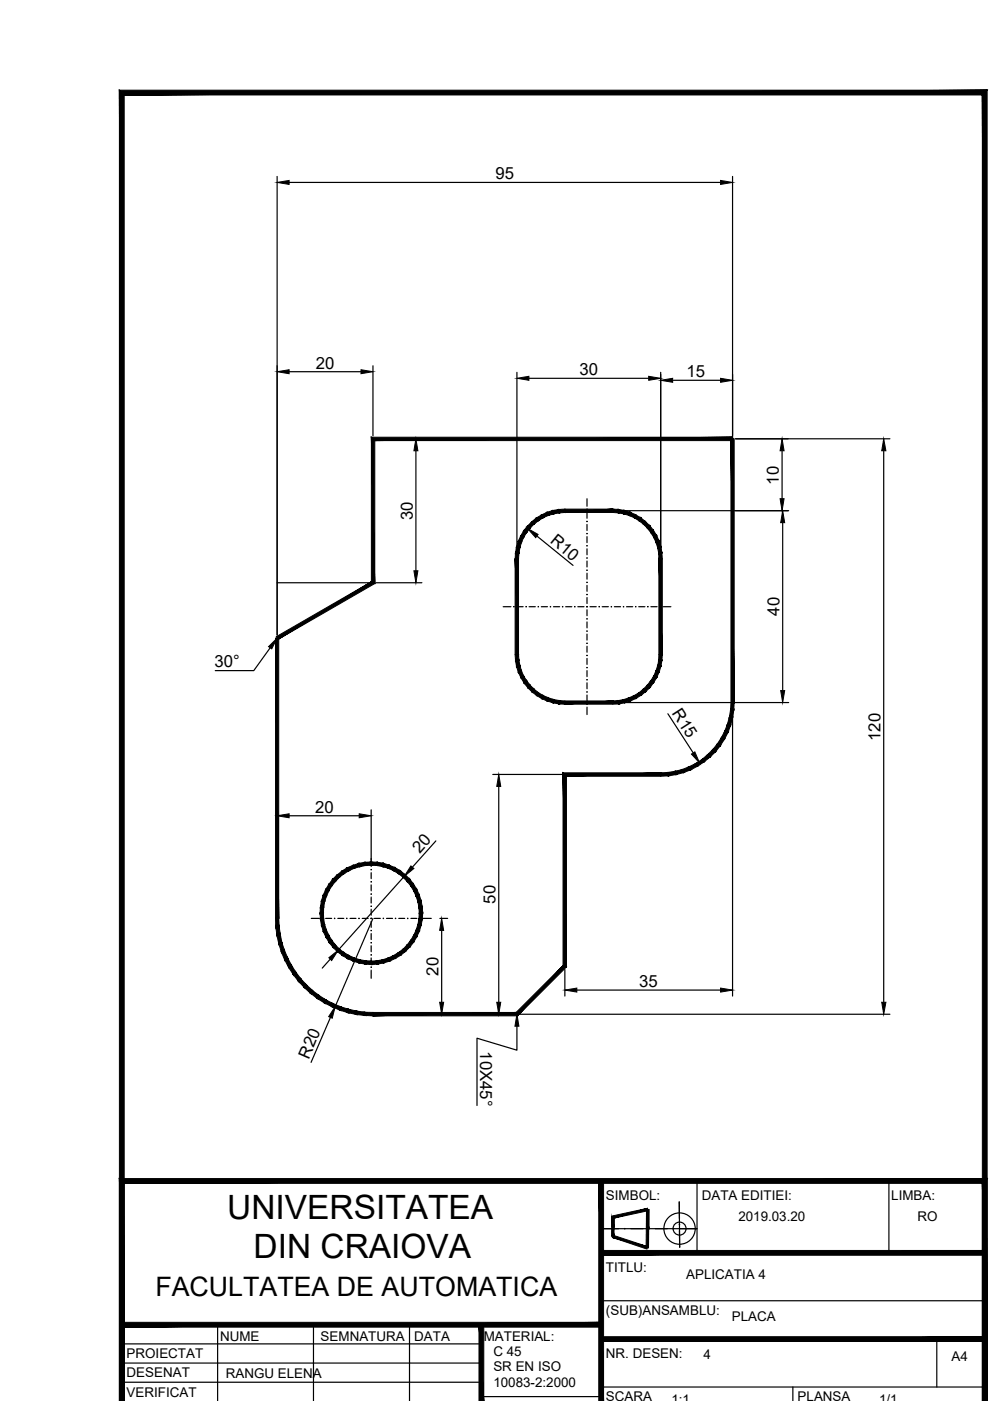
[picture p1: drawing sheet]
<svg xmlns="http://www.w3.org/2000/svg" width="210mm" height="297mm" viewBox="0 0 210 297" stroke-linecap="round" stroke-linejoin="round" font-family="sans-serif">
<!-- layer: 0 -->
<g fill="none" stroke="#000" stroke-width=".25">
<path d="M58.8 37.4v97.2M61.3 38.7h91.5M155.3 37.4v80.4M61.3 78.8h15.2M79.1 77.5v14.9M109.6 78.9v38.9M140.1 78.9v38.9M79.7 93h9.8M88.2 95.6v25.4M112.1 80.2h25.4M142.6 80.6h10.2M155.3 93h.1"/>
<path d="M156 93h32.7M165.8 95.6v10.1M187.4 95.6v116.9M113.8 113.7l7.7 6.2M124.5 105.7v1.6M124.5 108.6v1.3M124.5 111.2v1.3M124.5 113.8v1.2M124.5 116.4v1.2M124.5 118.9v1.3M130.6 108.3h36.6M165.9 110.8v35.6"/>
<path d="M57.3 137.4l-3.5 4.8h-8.2M58.8 123.6h20.3M79.7 123.6h9.8M106.7 128.6h1.6M109.6 128.6h1.3M112.2 128.6h1.3M114.8 128.6h1.3M117.3 128.6h1.4M119.9 128.6h1.3M122.5 128.6h1.3M124.5 121.5v1.3M124.5 124.1v1.3"/>
<path d="M124.5 126.7v1.3M124.5 129.3v1.2M124.5 131.9v1.2M124.5 134.4v1.3M124.5 137v1.3M124.5 139.6v1.3M125.1 128.6h1.3M127.7 128.6h1.3M130.3 128.6h1.3M132.8 128.6h1.4M135.4 128.6h1.3M138 128.6h1.3"/>
<path d="M140.6 128.6h1.6M124.5 142.2v1.3M124.5 144.8v1.2M124.5 147.3v1.3M124.5 149.9v1.6M130.6 149h36.6M141.6 151.3l5.4 8.3M155.3 149.6v61.6M58.8 171.7v10.7M61.3 173h14.9M78.7 171.7v12M92.4 178.3l-5 5.6"/>
<path d="M104.5 164.2h14.6M105.7 166.7v45.8M66 194.7h1.7M69 194.7h1.3M71.6 194.7h1.3M74.2 194.7h1.3M76.8 194.7h1.3M78.7 185v1.3M78.7 187.6v1.3M78.7 190.2v1.3M78.7 192.8v1.2M78.7 195.4v1.2"/>
<path d="M78.7 197.9v1.3M79.1 194.7l-8 18.7M79.4 194.7h1.2M79.4 183.1a10.5 10.5 0 0 1 7.3 3.6M82 194.7h1.2M84.5 194.7h1.3M85.7 185.8l-14 15.7M87.1 194.7h1.3M89.7 194.7h1.7M93.3 194.7h1.6M93.6 197.3v15.2M70 203.4l-1.7 1.9"/>
<path d="M70.1 215.7l-4.1 9.5M78.7 200.5v1.3M78.7 203.1v1.3M78.7 205.7v1.7M93.3 215h1.6M104.5 215h4.5M109.6 217.6v5.1l-8.5-2.6v14.3M110.2 215h78.5M119.8 205.5v5.7M122.3 209.9h30.5M127.5 250.4h.1M144 254.8l.1 9.6"/>
<path d="M147.8 250.4v15.2M188.5 250.4v15.2M127.5 275.8h81.3M127.5 260.5h20.3M25.8 293.1h76.3M25.8 289h76.3M25.8 284.9h76.3M46.1 280.9v16.1M66.5 280.9v16.1M86.8 280.9v16.1M102.1 296.1h25.4M127.5 294.1h81.3"/>
<path d="M168.1 294.1v2.9M198.6 283.9v10.2"/>
<circle cx="144.1" cy="260.5" r="3.3"/>
<circle cx="144.1" cy="260.5" r="1.38"/>
</g>
<g fill="#000" stroke="#000" stroke-width=".21">
<path d="M58.8 38.7l2.5-.4v.8zM152.8 38.3l2.5 .4-2.5 .4zM58.8 78.8l2.5-.4v.8zM76.5 78.4l2.6 .4-2.6 .4zM109.6 80.2l2.5-.4v.8zM137.5 79.8l2.6 .4-2.6 .4zM88.2 93l.4 2.6h-.8zM140.1 80.6l2.5-.4v.9zM152.8 80.2l2.5 .4-2.5 .5zM165.8 93l.4 2.6h-.8zM187.4 93l.4 2.6h-.9zM111.8 112l2.3 1.3-.5 .7z"/>
<path d="M124.4 110.5l.1 .1zM124.4 115.7h.1zM165.4 105.7h.8l-.4 2.6zM165.9 108.3l.5 2.5h-.9zM58.8 135.3l-1.2 2.3-.7-.5zM87.8 121h.8l-.4 2.6zM108.9 128.6h.2zM114 128.6h.2zM119.2 128.6h.2zM121.8 128.6h.2zM124.4 126.1h.1zM124.4 128.6h.1z"/>
<path d="M124.4 131.2h.1v.1zM124.5 133.7v.2zM137.3 128.6h.2zM139.9 128.6h.1zM124.4 141.5h.1zM124.4 149.3h.1v.1zM146.6 159.9l.7-.5 1 2.4zM165.5 146.4h.9l-.5 2.6zM58.8 173l2.5-.5v.9zM76.2 172.5l2.5 .5-2.5 .4zM105.7 164.2l.5 2.5h-.9zM70.9 194.7h.1z"/>
<path d="M76 194.7h.2zM83.9 194.6v.2zM87.1 183.6l.7 .5-2.1 1.7zM88.9 194.7h.2zM93.6 194.7l.5 2.6h-.9zM71.1 213.4l-.7 2.5-.7-.4zM69.7 203.1l2-1.6-1.4 2.2zM93.2 212.5h.9l-.5 2.5zM105.3 212.5h.9l-.5 2.5zM109.6 215l.4 2.6h-.8zM119.8 209.9l2.5-.4v.8zM152.8 209.5l2.5 .4-2.5 .4z"/>
<path d="M186.9 212.5h.9l-.4 2.5zM132.4 260.5h.1zM137.5 260.5h.2zM142.7 260.5h.2z"/>
<path d="M79.5 93.4h75.8v-.7zM78.7 92.7h76.6l-75.8 .7zM78.7 92.7l.8 31v-30.3zM78.7 92.7l.8 31-.8-.4zM58.9 135.6l20.6-11.9-.8-.4zM58.6 135l20.1-11.7-19.8 12.3z"/>
<path d="M155 93l.7 56v-56zM155 93l.7 56h-.7z"/>
<path d="M118.5 108l1.3-.1v.8zM118.5 108l.1 .7h1.2zM117.2 108.2l1.3-.2 .1 .7zM117.2 108.2l.2 .8 1.2-.3zM116 108.6l1.2-.4 .2 .8zM116 108.6l.2 .7 1.2-.3zM114.9 109.2l1.1-.6 .2 .7zM114.9 109.2l.3 .6 1-.5zM113.7 109.8l1.2-.6 .3 .6zM113.7 109.8l.5 .6 1-.6zM112.8 110.6l.9-.8 .5 .6zM112.8 110.6l.4 .5 1-.7zM112.8 110.6l.4 .5-1.3 .4zM111.9 111.5l.5 .5 .8-.9zM111.9 111.5l.5 .5-1.3 .5zM111.1 112.5l.6 .4 .7-.9zM111.1 112.5l.6 .4-1.3 .7zM110.4 113.6l.6 .3 .7-1zM110.4 113.6l.6 .3-1.1 .8zM109.9 114.7l.7 .3 .4-1.1zM109.9 114.7l.7 .3-1.1 .9zM109.5 115.9l.7 .2 .4-1.1zM109.5 115.9l.7 .2-.9 1.1zM110.2 116.1l-.9 1.1 .7 .1zM109.3 117.2l.7 .1-.8 1.2zM110 117.3l-.8 1.2h.7z"/>
<path d="M119.8 107.9v.8l10.1-.8zM119.8 108.7l10.1-.8v.8z"/>
<path d="M140.3 117.2l.1 1.3h-.7zM139.7 117.3v1.2l.6-1.3zM140.1 115.9l.2 1.3-.6 .1zM139.4 116.1l.3 1.2 .4-1.4zM139.7 114.7l.4 1.2-.7 .2zM139.1 115l.3 1.1 .3-1.4zM139.2 113.6l.5 1.1-.6 .3zM138.6 113.9l.5 1.1 .1-1.4zM138.6 112.5l.6 1.1-.6 .3zM138 112.9l.6 1v-1.4zM137.8 111.5l.8 1-.6 .4zM137.2 112l.8 .9-.2-1.4zM136.9 110.6l.9 .9-.6 .5zM136.9 110.6l-.5 .5 .8 .9zM135.9 109.8l1 .8-.5 .5zM135.9 109.8l-.4 .6 .9 .7zM134.8 109.2l1.1 .6-.4 .6zM134.8 109.2l-.3 .6 1 .6zM133.6 108.6l1.2 .6-.3 .6zM133.6 108.6l-.2 .7 1.1 .5zM132.4 108.2l1.2 .4-.2 .7zM132.4 108.2l-.2 .8 1.2 .3zM131.2 108l1.2 .2-.2 .8zM131.2 108l-.1 .7 1.1 .3zM129.9 107.9l1.3 .1-.1 .7zM129.9 107.9v.8h1.2z"/>
<path d="M139.7 118.5l.7 20.3v-20.3zM139.7 118.5l.7 20.3h-.7z"/>
<path d="M109.2 138.8h.7l-.6 1.3zM109.9 138.8l-.6 1.3 .7-.1zM109.3 140.1l.7-.1-.5 1.3zM110 140l-.5 1.3 .7-.2zM109.5 141.3l.7-.2-.3 1.4zM110.2 141.1l-.3 1.4 .7-.2zM109.9 142.5l.7-.2-.2 1.4zM110.6 142.3l-.2 1.4 .6-.3zM110.4 143.7l.6-.3 .1 1.4zM111 143.4l.1 1.4 .6-.5zM111.1 144.8l.6-.5 .2 1.5zM111.7 144.3l.2 1.5 .5-.5zM111.9 145.8l.5-.5 .4 1.4zM112.4 145.3l.4 1.4 .4-.6zM113.2 146.1l.5 1.3-.9-.7zM113.2 146.1l.5 1.3 .5-.5zM114.2 146.9l.7 1.2-1.2-.7zM114.2 146.9l.7 1.2 .3-.6zM115.2 147.5l.8 1.1-1.1-.5zM115.2 147.5l.8 1.1 .2-.7zM116.2 147.9l1 1.1-1.2-.4zM116.2 147.9l1 1.1 .2-.7zM117.4 148.3l1.1 1-1.3-.3zM117.4 148.3l1.1 1 .1-.8zM118.6 148.5l1.2 .8h-1.3zM118.6 148.5l1.2 .8v-.7z"/>
<path d="M109.2 118.5v20.3h.7zM109.2 118.5h.7v20.3z"/>
<path d="M129.9 148.6l1.3 .7h-1.3zM129.9 148.6l1.3 .7-.1-.8zM131.1 148.5l1.3 .5-1.2 .3zM131.1 148.5l1.3 .5-.2-.7zM132.2 148.3l1.4 .3-1.2 .4zM132.2 148.3l1.4 .3-.2-.7zM133.4 147.9l1.4 .2-1.2 .5zM133.4 147.9l1.4 .2-.3-.6zM134.5 147.5l1.4-.1-1.1 .7zM134.5 147.5l1.4-.1-.4-.5zM135.5 146.9l1.4-.2-1 .7zM135.5 146.9l1.4-.2-.5-.6zM136.4 146.1l1.4-.3-.9 .9zM137.2 145.3l-.8 .8 1.4-.3zM137.2 145.3l1.4-.5-.8 1zM138 144.3l-.8 1 1.4-.5zM138 144.3l1.2-.6-.6 1.1zM138.6 143.4l-.6 .9 1.2-.6zM138.6 143.4l1.1-.9-.5 1.2zM139.1 142.3l-.5 1.1 1.1-.9zM139.1 142.3l1-1-.4 1.2zM139.4 141.1l-.3 1.2 1-1zM140.3 140.1l-.2 1.2-.7-.2zM139.7 140l-.3 1.1 .9-1zM140.4 138.8l-.1 1.3-.6-.1zM139.7 138.8v1.2l.7-1.2z"/>
<path d="M119.8 149.3h10.1v-.7zM119.8 148.6h10.1l-10.1 .7z"/>
<path d="M140.1 163.9l1.6 .6-1.6 .1zM140.1 163.9l1.6 .6-.1-.7zM141.6 163.8l1.7 .4-1.6 .3zM141.6 163.8l1.7 .4-.1-.7zM143.2 163.5l1.7 .3-1.6 .4zM143.2 163.5l1.7 .3-.2-.7zM144.7 163.1l1.7 .1-1.5 .6zM144.7 163.1l1.7 .1-.3-.7zM146.1 162.5h1.8l-1.5 .7zM146.1 162.5h1.8l-.4-.6zM147.5 161.9l1.7-.3-1.3 .9zM147.5 161.9l1.7-.3-.4-.6zM148.8 161l1.7-.4-1.3 1zM148.8 161l1.7-.4-.5-.6zM150 160l1.7-.6-1.2 1.2zM150 160l1.7-.6-.6-.5zM151.1 158.9l1.6-.8-1 1.3zM152.1 157.7l-1 1.2 1.6-.8zM152.1 157.7l1.5-1-.9 1.4zM153 156.4l-.9 1.3 1.5-1zM153 156.4l1.3-1.1-.7 1.4zM153.7 155l-.7 1.4 1.3-1.1zM153.7 155l1.2-1.2-.6 1.5zM154.2 153.6l-.5 1.4 1.2-1.2zM155.3 152.2l-.4 1.6-.7-.2zM154.6 152l-.4 1.6 1.1-1.4zM155.6 150.6l-.3 1.6-.7-.2zM154.9 150.5l-.3 1.5 1-1.4zM155.7 149l-.1 1.6-.7-.1zM155 149l-.1 1.5 .8-1.5z"/>
<path d="M120.1 164.6h20v-.7zM119.4 163.9h20.7l-20 .7zM119.4 163.9l.7 41.1v-40.4zM119.4 163.9l.7 41.1-.7-.3zM119.4 204.7l-9.7 10.7 10.4-10.4zM119.4 204.7l-9.7 10.7-.3-.7zM79.1 215.4h30.6l-.3-.7zM79.1 214.7h30.3l-30.3 .7z"/>
<path d="M58.4 194.7h.7l-.6 1.8zM59.1 194.7l-.6 1.8h.7zM58.5 196.5h.7l-.5 1.8zM59.2 196.5l-.5 1.8 .7-.2zM58.7 198.3l.7-.2-.3 2zM59.4 198.1l-.3 2 .7-.2zM59.1 200.1l.7-.2-.2 1.9zM59.8 199.9l-.2 1.9 .7-.3zM59.6 201.8l.7-.3v1.9zM60.3 201.5v1.9l.7-.3zM60.3 203.4l.7-.3 .2 1.9zM61 203.1l.2 1.9 .6-.3zM61.2 205l.6-.3 .3 1.9zM61.8 204.7l.3 1.9 .6-.5zM62.1 206.6l.6-.5 .5 1.9zM62.7 206.1l.5 1.9 .6-.5zM63.2 208l.6-.5 .7 1.8zM63.8 207.5l.7 1.8 .5-.5zM64.5 209.3l.5-.5 .8 1.8zM65 208.8l.8 1.8 .5-.6zM66.3 210l.9 1.7-1.4-1.1zM66.3 210l.9 1.7 .4-.6zM67.6 211.1l1.1 1.5-1.5-.9zM67.6 211.1l1.1 1.5 .4-.6zM69.1 212l1.3 1.4-1.7-.8zM69.1 212l1.3 1.4 .3-.6zM70.7 212.8l1.3 1.4-1.6-.8zM70.7 212.8l1.3 1.4 .3-.7zM72.3 213.5l1.4 1.2-1.7-.5zM72.3 213.5l1.4 1.2 .2-.7zM73.9 214l1.6 1.1-1.8-.4zM73.9 214l1.6 1.1 .1-.7zM75.6 214.4l1.7 .9-1.8-.2zM75.6 214.4l1.7 .9v-.7zM77.3 214.6l1.8 .8-1.8-.1zM77.3 214.6l1.8 .8v-.7z"/>
<path d="M58.4 135.3v59.4h.7zM58.4 135.3h.7v59.4z"/>
<path d="M77.5 203.7l1.2 .8-1.3-.1zM77.5 203.7l1.2 .8v-.7zM78.7 203.8l1.4 .6-1.4 .1zM78.7 203.8l1.4 .6-.1-.7zM80 203.7l1.3 .5-1.2 .2zM80 203.7l1.3 .5-.1-.7zM81.2 203.5l1.4 .3-1.3 .4zM81.2 203.5l1.4 .3-.3-.7zM82.3 203.1l1.5 .1-1.2 .6zM82.3 203.1l1.5 .1-.4-.6zM83.4 202.6h1.5l-1.1 .6zM83.4 202.6h1.5l-.4-.6zM84.5 202l1.4-.3-1 .9zM84.5 202l1.4-.3-.4-.5zM85.5 201.2l1.4-.4-1 .9zM86.3 200.3l-.8 .9 1.4-.4zM86.3 200.3l1.4-.5-.8 1zM87.1 199.4l-.8 .9 1.4-.5zM87.1 199.4l1.2-.7-.6 1.1zM87.7 198.3l-.6 1.1 1.2-.7zM87.7 198.3l1.2-.8-.6 1.2zM88.2 197.2l-.5 1.1 1.2-.8zM88.2 197.2l1.1-1-.4 1.3zM88.6 196l-.4 1.2 1.1-1zM89.5 194.9l-.2 1.3-.7-.2zM88.8 194.8l-.2 1.2 .9-1.1zM89.6 193.6l-.1 1.3-.7-.1zM88.9 193.6l-.1 1.2 .8-1.2zM89.5 192.3l.1 1.3h-.7zM88.8 192.4l.1 1.2 .6-1.3zM89.3 191l.2 1.3-.7 .1zM88.6 191.2l.2 1.2 .5-1.4zM88.9 189.8l.4 1.2-.7 .2zM88.2 190l.4 1.2 .3-1.4zM88.3 188.5l.6 1.3-.7 .2zM87.7 188.9l.5 1.1 .1-1.5zM87.7 187.4l.6 1.1-.6 .4zM87.1 187.8l.6 1.1v-1.5zM86.9 186.4l.8 1-.6 .4zM86.3 186.9l.8 .9-.2-1.4zM85.9 185.5l1 .9-.6 .5zM85.9 185.5l-.4 .5 .8 .9zM84.9 184.6l1 .9-.4 .5zM84.9 184.6l-.4 .6 1 .8zM83.8 184l1.1 .6-.4 .6zM83.8 184l-.4 .6 1.1 .6zM82.6 183.5l1.2 .5-.4 .6zM82.6 183.5l-.3 .6 1.1 .5zM81.3 183l1.3 .5-.3 .6zM81.3 183l-.1 .8 1.1 .3zM80.1 182.8l1.2 .2-.1 .8zM80.1 182.8l-.1 .7 1.2 .3zM78.7 182.7l1.4 .1-.1 .7zM78.7 182.7v.8h1.3zM77.4 182.8l1.3-.1v.8zM77.4 182.8l.1 .7h1.2zM76.1 183l1.3-.2 .1 .7zM76.1 183l.2 .8 1.2-.3zM74.9 183.5l1.2-.5 .2 .8zM74.9 183.5l.2 .6 1.2-.3zM73.7 184l1.2-.5 .2 .6zM73.7 184l.3 .6 1.1-.5zM72.6 184.6l1.1-.6 .3 .6zM72.6 184.6l.3 .6 1.1-.6zM71.5 185.5l1.1-.9 .3 .6zM71.5 185.5l.5 .5 .9-.8zM70.6 186.4l.9-.9 .5 .5zM70.6 186.4l.5 .5 .9-.9zM70.6 186.4l.5 .5-1.3 .5zM69.8 187.4l.6 .4 .7-.9zM69.8 187.4l.6 .4-1.3 .7zM69.1 188.5l.6 .4 .7-1.1zM69.1 188.5l.6 .4-1.2 .9zM68.5 189.8l.7 .2 .5-1.1zM68.5 189.8l.7 .2-1 1zM68.2 191l.6 .2 .4-1.2zM68.2 191l.6 .2-.9 1.1zM68.8 191.2l-.9 1.1 .7 .1zM67.9 192.3l.7 .1-.7 1.2zM68.6 192.4l-.7 1.2h.7zM67.9 193.6h.7l-.7 1.3zM68.6 193.6l-.7 1.3 .7-.1zM67.9 194.9l.7-.1-.4 1.4zM68.6 194.8l-.4 1.4 .6-.2zM68.2 196.2l.6-.2-.3 1.5zM68.8 196l-.3 1.5 .7-.3zM68.5 197.5l.7-.3-.1 1.5zM69.2 197.2l-.1 1.5 .6-.4zM69.1 198.7l.6-.4 .1 1.5zM69.7 198.3l.1 1.5 .6-.4zM69.8 199.8l.6-.4 .2 1.4zM70.4 199.4l.2 1.4 .5-.5zM70.6 200.8l.5-.5 .4 1.4zM71.1 200.3l.4 1.4 .5-.5zM72 201.2l.6 1.4-1.1-.9zM72 201.2l.6 1.4 .3-.6zM72.9 202l.8 1.2-1.1-.6zM72.9 202l.8 1.2 .3-.6zM74 202.6l.9 1.2-1.2-.6zM74 202.6l.9 1.2 .2-.7zM75.1 203.1l1 1.1-1.2-.4zM75.1 203.1l1 1.1 .2-.7zM76.3 203.5l1.1 .9-1.3-.2zM76.3 203.5l1.1 .9 .1-.7z"/>
<path d="M127 250.4l1 46.6v-46.6zM127 250.4l1 46.6h-1z"/>
<path d="M129.9 257.8l.1 .5 7.3-2.1zM130 258.3l7.3-2.1 .1 .5z"/>
<path d="M129.7 258l.5 4.1v-4.1zM129.7 258l.5 4.1h-.5z"/>
<path d="M137.1 256.4l.4 8.2 .1-8.2zM137.1 256.4l.4 8.2h-.5z"/>
<path d="M129.7 258v2.1h.5zM129.7 258h.5v2.1z"/>
<path d="M130 261.9l-.2 .5 7.5 1.9zM129.8 262.4l7.5 1.9-.1 .5z"/>
<path d="M137.1 256.4v4.1h.5zM137.1 256.4h.5v4.1z"/>
<path d="M127.5 266.1h81.3v-1zM127.5 265.1h81.3l-81.3 1z"/>
<path d="M25.3 249.9v47.1h1zM25.3 249.9l1 1v46.1zM25.3 249.9l1 1 183-1zM26.3 250.9l183-1-1 1zM209.3 249.9l-1 1 1 46.1zM208.3 250.9l1 46.1h-1z"/>
<path d="M25.3 19.1v277.9h1zM25.3 19.1l1 1v276.9zM25.3 19.1l1 1 183-1zM26.3 20.1l183-1-1 1zM209.3 19.1l-1 1 1 276.9zM208.3 20.1l1 276.9h-1z"/>
<path d="M25.8 280.4v1l101.7-1zM25.8 281.4l101.7-1v1z"/>
<path d="M101.6 280.9l1 16.1v-16.1zM101.6 280.9l1 16.1h-1z"/>
<path d="M127.5 284.4h81.3v-1zM127.5 283.4h81.3l-81.3 1z"/>
<circle cx="124.5" cy="108" r=".07"/>
<circle cx="124.5" cy="118.3" r=".07"/>
<circle cx="124.5" cy="113.1" r=".07"/>
<circle cx="111.6" cy="128.6" r=".07"/>
<circle cx="116.7" cy="128.6" r=".07"/>
<circle cx="124.5" cy="139" r=".07"/>
<circle cx="124.5" cy="136.4" r=".07"/>
<circle cx="124.5" cy="120.9" r=".07"/>
<circle cx="124.5" cy="123.5" r=".07"/>
<circle cx="127.1" cy="128.6" r=".07"/>
<circle cx="129.6" cy="128.6" r=".07"/>
<circle cx="132.2" cy="128.6" r=".07"/>
<circle cx="134.8" cy="128.6" r=".07"/>
<circle cx="124.5" cy="146.7" r=".07"/>
<circle cx="124.5" cy="144.1" r=".07"/>
<circle cx="68.4" cy="194.7" r=".07"/>
<circle cx="73.5" cy="194.7" r=".07"/>
<circle cx="78.7" cy="199.9" r=".07"/>
<circle cx="78.7" cy="184.4" r=".07"/>
<circle cx="78.7" cy="189.5" r=".07"/>
<circle cx="78.7" cy="187" r=".07"/>
<circle cx="78.7" cy="192.1" r=".07"/>
<circle cx="78.7" cy="194.7" r=".07"/>
<circle cx="78.7" cy="197.3" r=".07"/>
<circle cx="81.3" cy="194.7" r=".07"/>
<circle cx="86.5" cy="194.7" r=".07"/>
<circle cx="78.7" cy="202.5" r=".07"/>
<circle cx="78.7" cy="205" r=".07"/>
<circle cx="144.1" cy="259.6" r=".07"/>
</g>
<g font-size="7.1">
<text x="48.2" y="258.5">UNIVERSITATEA</text>
<text x="53.8" y="266.6">DIN CRAIOVA</text>
</g>
<text font-size="5.7" x="32.9" y="274.8">FACULTATEA DE AUTOMATICA</text>
<g font-size="3.6">
<text x="105.1" y="38">95</text>
<text x="67" y="78.1">20</text>
<text x="122.9" y="79.5">30</text>
<text x="145.6" y="80">15</text>
<text x="165.1" y="102.8" transform="rotate(-90 165.1 102.8)">10</text>
<text x="87.5" y="110.3" transform="rotate(-90 87.5 110.3)">30</text>
<text x="116.5" y="115" transform="rotate(39 116.5 115)">R10</text>
<text x="165.3" y="130.5" transform="rotate(-90 165.3 130.5)">40</text>
<text x="45.5" y="141.5">30°</text>
<text x="142.4" y="151.2" transform="rotate(57 142.4 151.2)">R15</text>
<text x="186.7" y="157.1" transform="rotate(-90 186.7 157.1)">120</text>
<text x="66.8" y="172.3">20</text>
<text x="89" y="181.1" transform="rotate(-48 89 181.1)">20</text>
<text x="105.1" y="191.6" transform="rotate(-90 105.1 191.6)">50</text>
<text x="93" y="206.8" transform="rotate(-90 93 206.8)">20</text>
<text x="135.6" y="209.2">35</text>
<text x="65.5" y="224.6" transform="rotate(-67 65.5 224.6)">R20</text>
<text x="101.8" y="222.9" transform="rotate(90 101.8 222.9)">10X45°</text>
</g>
<g font-size="2.8">
<text x="128.5" y="254.5">SIMBOL:</text>
<text x="148.8" y="254.5">DATA EDITIEI:</text>
<text x="189" y="254.5">LIMBA:</text>
<text x="156.5" y="258.8">2019.03.20</text>
<text x="194.6" y="258.8">RO</text>
<text x="128.5" y="269.7">TITLU:</text>
<text x="145.5" y="271.2">APLICATIA 4</text>
<text x="128.5" y="278.8">(SUB)ANSAMBLU:</text>
<text x="155.2" y="280.1">PLACA</text>
<text x="26.8" y="288">PROIECTAT</text>
<text x="46.7" y="284.4">NUME</text>
<text x="68" y="284.4">SEMNATURA</text>
<text x="87.8" y="284.4">DATA</text>
<text x="102.6" y="284.4">MATERIAL:</text>
<text x="104.6" y="287.5">C 45</text>
<text x="128.5" y="288">NR. DESEN:</text>
<text x="26.8" y="292">DESENAT</text>
<text x="47.9" y="292.1">RANGU ELENA</text>
<text x="104.6" y="290.7">SR EN ISO</text>
<text x="104.6" y="294">10083-2:2000</text>
<text x="149.1" y="288.2">4</text>
<text x="201.8" y="288.6">A4</text>
<text x="26.8" y="296.1">VERIFICAT</text>
<text x="128.5" y="297.1">SCARA</text>
<text x="142.4" y="297.6">1:1</text>
<text x="169.1" y="297.1">PLANSA</text>
<text x="186.4" y="297.7">1/1</text>
</g>
</svg>
